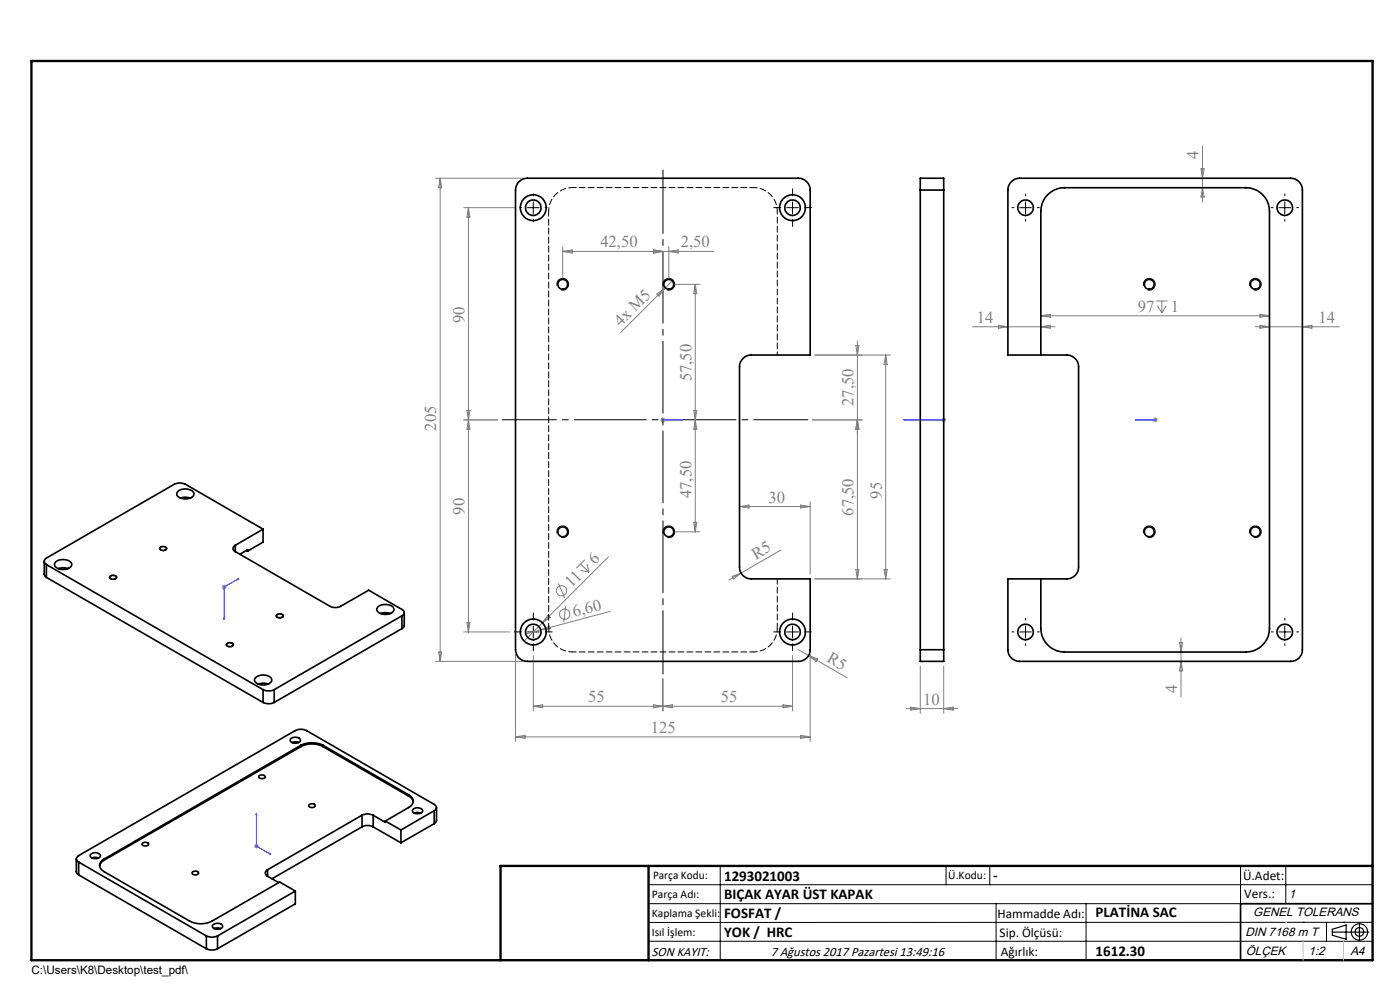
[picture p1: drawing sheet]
<svg xmlns="http://www.w3.org/2000/svg" width="297mm" height="210mm" viewBox="0 0 297 210" stroke-linecap="round" stroke-linejoin="round" font-family="sans-serif">
<g fill="none" stroke="#808080" stroke-width=".21">
<path d="M92.4 37.8h18.5M93.4 37.8v102.5M93.4 37.8l.3 2h-.6zM254.8 35.8h.6l-.3 2zM255.1 31v11.8M255.1 39.8l.3 2h-.6zM98.4 44.1h10.8M99.4 44.1v89.9M99.4 44.1l.3 2h-.6zM119.4 52.3v7M119.4 53.3h32M119.4 53.3l2-.3v.7z"/>
<path d="M138.6 53l2 .3-2 .4zM141.9 52.3v7M141.9 53.3l2-.3v.7zM142.8 59.4l-11.1 11.1M139.3 62.4l1.7-1.2-1.2 1.6zM142.9 60.3h5.6M147.5 60.3v52.5M147.5 60.3l.3 2h-.6zM172.9 75.3h16M181.5 73.3h.7l-.3 2zM181.9 72.3v50.5M187.9 75.3v47.5"/>
<path d="M187.9 75.3l.3 2h-.7zM206.3 69.3h17.5M211.8 69l2 .3-2 .3zM220.8 69.3l2-.3v.6zM220.8 67l2-.3v.6zM220.8 67h48.5M245.2 63.8h2.5M245.5 64.9l1 1.4M246.5 63.8v2.5M247.4 64.9l-.9 1.4M266.3 69.3h17.8M267.3 69l2 .3-2 .3z"/>
<path d="M267.3 66.7l2 .3-2 .3zM276.3 69.3l2-.3v.6zM98.4 89.1h7.2M99.1 87.1h.6l-.3 2zM99.4 89.1l.3 1.9h-.6zM140.1 89.1h1M140.3 88.7l.7 .7M140.6 88.5v1.1M141 88.7l-.7 .7M147.2 87.1h.6l-.3 2zM147.5 89.1l.3 1.9h-.6zM172.4 89.1h10.5"/>
<path d="M181.9 89.1l.3 1.9h-.7zM199.7 89.1h1M199.8 88.7l.8 .7M200.2 88.5v1.1M200.6 88.7l-.8 .7M244.5 89.1h1.1M244.7 88.7l.7 .7M245.1 88.5v1.1M245.4 88.7l-.7 .7M123.2 119.6l1.8 1.8M124.1 118.7l-1.8 1.8M124.5 119.7l.5 1.7"/>
<path d="M129.1 118.1l-17.9 17.9M142.9 112.8h5.6M147.2 110.8h.6l-.3 2zM156.9 107.4h15M156.9 107.4l2-.3v.7zM165.6 116.7l-8.4 4.9M169.9 107.1l2 .3-2 .4zM171.9 106.5v15.3M47.1 124.5h1M47.2 124.2l.7 .7M47.6 124v1M47.9 124.2l-.7 .7"/>
<path d="M93.1 138.3h.6l-.3 2zM98.4 134h9.7M99.1 132.1h.6l-.3 1.9zM109.4 138.8v18.5M113.1 139.1v11.7M114.7 133.6l1.9-.8 .1 .6zM116.2 130.5l.5 .4-1.6 1.2zM118.5 123.8l1.3 3.1M120 128.6l-.4 3.4M123.2 121l1.8 .4M129.5 129.7l-18 4.8M155.3 122.3l1.9-.7-1.6 1.2z"/>
<path d="M157.2 121.6l-2.6 1.4M168.1 139.1v11.7M169.4 137.8l2.2 1.3M171.6 139.1l8.1 4.7M171.6 139.1l1.8 .7-.3 .5zM171.9 138.8v18.5M172.9 122.8h16M181.5 120.8h.7l-.3 2zM187.5 120.8h.7l-.3 2zM250.2 136.3h.7l-.4 2zM250.5 135.3v12.5M92.4 140.3h18.5"/>
<path d="M109.4 156.3h62.5M109.4 156.3l2-.3v.6zM113.1 149.8h55M113.1 149.8l2-.3v.6zM138.6 149.5v.6l4-.6v.6zM140.6 144v6.8M166.1 149.5l2 .3-2 .3zM169.9 156l2 .3-2 .3zM192.2 150.3h11M193.2 150l2 .3-2 .3zM195.2 141.3v10M200.2 141.3v10"/>
<path d="M200.2 150.3l2-.3v.6zM250.5 140.3l.4 2h-.7zM53.9 179.5h1M54 179.1l.8 .7M54.4 179v1M54.8 179.1l-.8 .7"/>
<circle cx="119.1" cy="125.3" r="1.09"/>
<circle cx="119.8" cy="130.3" r="1.09"/>
</g>
<g fill="none" stroke="#000" stroke-width=".21">
<path d="M111.9 44.1h2.5M113.1 42.8v2.5M166.9 44.1h2.5M168.1 42.8v2.5M216.3 44.1h2.5M217.6 42.8v2.5M271.3 44.1h2.5M272.6 42.8v2.5M118.2 60.6a1.25 1.25 0 0 1 1.1-1.5 1.25 1.25 0 0 1 1.3 1.3 1.25 1.25 0 0 1-1.5 1.1M140.7 60.6a1.25 1.25 0 0 1 1.1-1.5 1.25 1.25 0 0 1 1.3 1.3 1.25 1.25 0 0 1-1.5 1.1M242.6 60.6a1.26 1.26 0 0 1 1.1-1.5 1.26 1.26 0 0 1 1.4 1.3 1.26 1.26 0 0 1-1.6 1.1M265.1 60.6a1.25 1.25 0 0 1 1.1-1.5 1.25 1.25 0 0 1 1.4 1.3 1.25 1.25 0 0 1-1.6 1.1"/>
<path d="M33.9 116.1a.98 .98 0 0 1 1.5 .3 .91 .91 0 0 1-.8 .4 .91 .91 0 0 1-.8-.5zM118.2 113.1a1.25 1.25 0 0 1 1.1-1.5 1.25 1.25 0 0 1 1.3 1.3 1.25 1.25 0 0 1-1.5 1.1M140.7 113.1a1.25 1.25 0 0 1 1.1-1.5 1.25 1.25 0 0 1 1.3 1.3 1.25 1.25 0 0 1-1.5 1.1M242.6 113.1a1.26 1.26 0 0 1 1.1-1.6 1.26 1.26 0 0 1 1.4 1.4 1.26 1.26 0 0 1-1.6 1.1M265.1 113.1a1.25 1.25 0 0 1 1.1-1.5 1.25 1.25 0 0 1 1.4 1.3 1.25 1.25 0 0 1-1.6 1.1M23.2 122.3a.97 .97 0 0 1 1.6 .2 .97 .97 0 0 1-1.6-.1zM48 136.6a.93 .93 0 0 1 1.6 .2 .94 .94 0 0 1-1.7-.1zM58.6 130.4a1.02 1.02 0 0 1 1.6 .3 .94 .94 0 0 1-1.7-.1zM111.9 134h2.5M113.1 132.8v2.5M166.9 134h2.5M168.1 132.8v2.5"/>
<path d="M216.3 134h2.5M217.6 132.8v2.5M271.3 134h2.5M272.6 132.8v2.5M137.6 187.7h153.6M137.6 191.7h153.6M137.6 199.7h153.6M152.8 183.7v20M200.7 183.7v4M210 183.7v4M211.3 191.7v12M230.4 191.7v12"/>
<path d="M263.2 183.7v20M272.8 183.7v8M276.4 195.6h.1M281.4 195.6v4.1M285 195.6h.1M291.2 195.6l-153.6 .1"/>
</g>
<g fill="none" stroke="#000" stroke-width=".25">
<path d="M282.6 197.7h7.8M282.6 197.1l3-.9v3l-3-.8zM288.4 195.8v3.8M106.2 203.7h185"/>
<circle cx="288.4" cy="197.7" r="1.74"/>
<circle cx="288.4" cy="197.7" r=".93"/>
</g>
<g fill="none" stroke="#00f" stroke-width=".21">
<path d="M140.5 89.1h.2zM140.6 89.1h.1M140.6 89.1h4.3M144.9 89.1h-.5h.5M191.7 89.1h.5h-.5M191.7 89.1h8.5M200.1 89.1h.2zM200.2 89.1h.1M240.8 89.1h.4h-.4M240.8 89.1h4.3M245 89.1h.2zM245.1 89.1h.1"/>
<path d="M47.5 131.1l.2-.1-.1 .4zM50.3 122.9l.3-.1-.3 .2zM50.6 122.8l-3 1.7v6.9M54.4 172.5l.1 .4h-.2zM54.4 172.5v7l3 1.7M57.1 180.9l.3 .3-.3-.1z"/>
</g>
<g fill="none" stroke="#000" stroke-width=".21" stroke-dasharray="15.2 1.3 1.3 1.3">
<path d="M110.6 44h-.4M113.1 41.5v-.4M113.1 46.5v.4M115.6 44h.4M165.6 44h-1.5M168.1 41.5v-1.5M168.1 46.5v1.5M170.6 44h1.5M215.1 44h-.4M217.6 41.5v-.4M217.6 46.5v.4M220.1 44h.4"/>
<path d="M270.1 44h-.4M272.6 41.5v-.4M272.6 46.5v.4M275.1 44h.4M110.6 134h-1.5M113.1 131.5v-1.5M113.1 136.5v1.5M115.6 134h1.5M165.6 134h-1.5M168.1 131.5v-1.5M168.1 136.5v1.5M170.6 134h1.5"/>
<path d="M215.1 134h-.4M217.6 131.5v-.4M217.6 136.5v.4M220.1 134h.4M270.1 134h-.4M272.6 131.5v-.4M272.6 136.5v.4M275.1 134h.4"/>
</g>
<path d="M171.4 89h-64.8" fill="none" stroke="#000" stroke-width=".21" stroke-dasharray="15.2 1.3 1.3 1.3" stroke-dashoffset="3.8"/>
<path d="M140.6 36.1v106.9" fill="none" stroke="#000" stroke-width=".21" stroke-dasharray="15.2 1.3 1.3 1.3" stroke-dashoffset="1.8"/>
<path d="M291.2 191.7h-28v12" fill="none" stroke="#000" stroke-width=".35"/>
<path d="M6.7 12.9h284.5v190.8h-284.5zM137.6 183.7v20M291.2 183.7h-185v20" fill="none" stroke="#000" stroke-width=".5"/>
<path d="M276.4 199.7v4M285 199.7v4" fill="none" stroke="#c0c0c0" stroke-width=".21"/>
<path d="M272.8 195.6h.1" fill="none" stroke="#c0c0c0" stroke-width=".25"/>
<g fill="#00f">
<path d="M144.4 89.1h.5zM140.5 89.1h.2z"/>
<path d="M50.3 122.9v.1l.3-.2zM47.5 131.1l.1 .3 .1-.4zM240.8 89.1h.4zM245 89.1h.2zM57.1 180.9l.3 .3-.3-.1zM54.4 172.5l.1 .4h-.2z"/>
<path d="M200.1 89.1h.2zM191.7 89.1h.5z"/>
</g>
<g fill="none" stroke="#000" stroke-width=".35">
<path d="M110.1 38.6a2.32 2.32 0 0 1 1.8-.8h57.5a2.53 2.53 0 0 1 2.5 2.5v35h-12.5a2.53 2.53 0 0 0-2.5 2.5v42.5a2.47 2.47 0 0 0 2.5 2.5h12.5v15a2.47 2.47 0 0 1-2.5 2.5h-57.5a2.47 2.47 0 0 1-2.5-2.5v-97.5a2.72 2.72 0 0 1 .7-1.7zM214.6 38.6a2.32 2.32 0 0 1 1.7-.8h57.5a2.47 2.47 0 0 1 2.5 2.5v97.5a2.41 2.41 0 0 1-2.5 2.5h-57.5a2.47 2.47 0 0 1-2.5-2.5v-15h12.5a2.47 2.47 0 0 0 2.5-2.5v-42.5a2.53 2.53 0 0 0-2.5-2.5h-12.5v-35a2.32 2.32 0 0 1 .8-1.7zM195.2 40.3v-2.5h5v2.5M195.2 40.3h5M195.2 40.3v97.5M200.2 40.3v97.5M220.8 75.3v-30.5a5 5 0 0 1 5-5h38.5a5 5 0 0 1 5 5v88.5a5.1 5.1 0 0 1-5 5h-38.5a5.1 5.1 0 0 1-5-5v-10.5M9.4 119.1v2.7l.1 .4 .3 .3M9.8 119.8l46 26.5M9.8 119.8v2.7M11.9 119.2a2.57 2.57 0 0 1 3.3 .3 1.23 1.23 0 0 1-1.5 1.3 1.79 1.79 0 0 1-2.1-1zM34 116.2a.85 .85 0 0 1 1.3 .2 .8 .8 0 0 1-1.4-.1z"/>
<path d="M37.8 104.2a2.46 2.46 0 0 1 3.3 .3l.1 .2a2.1 2.1 0 0 1-3 .9l-.7-.6v-.4zM38.3 105.6l.7-.1 1.4 .1M49.9 115.7a.7 .7 0 0 0-.5 .6 .7 .7 0 0 0 .5 .7M49.9 117l20.1 11.6a2.62 2.62 0 0 0 2.3 0l5.9-3.4 7.1 4.1a.7 .7 0 0 1 .5 .7 .7 .7 0 0 1-.5 .6M49.9 115.7v1.3M52.3 116.8l.2 .1M52.5 116.9v-.3l-1.6 1M55.8 112.2l-16.5-9.5a2.62 2.62 0 0 0-2.3 0l-27.2 15.7a.75 .75 0 0 0-.4 .7 .75 .75 0 0 0 .4 .7M55.8 112.2l-5.9 3.5M55.8 112.2v2.8l-3.3 1.9M9.8 122.5l46 26.5M12.3 120.6l.8-.2 1.3 .2"/>
<path d="M23.4 122.3a.85 .85 0 0 1 1.3 .2 .81 .81 0 0 1-1.4-.1zM48.1 136.6a.85 .85 0 0 1 1.4 .2 .84 .84 0 0 1-1.5-.1zM58.7 130.4a.8 .8 0 0 1 1.3 .3 .77 .77 0 0 1-.7 .3 .77 .77 0 0 1-.6-.4zM80.2 128.7a2.52 2.52 0 0 1 3.3 .3 1.19 1.19 0 0 1-1.5 1.3 1.85 1.85 0 0 1-2.1-1zM80.7 130.1l.8-.1 1.3 .1M85.3 130.6l-27.1 15.7M85.3 130.6v2.7M85.3 133.3l-27.1 15.7M85.8 130v2.7l-.1 .3-.4 .3M195.2 137.8v2.5h5v-2.5M195.2 137.8h5M54.1 143.9a2.47 2.47 0 0 1 3.5 .1 1.28 1.28 0 0 1-1.5 1.3 1.92 1.92 0 0 1-2.1-1z"/>
<path d="M54.8 145.1l1.1-.2 1 .2M55.8 146.3a2.62 2.62 0 0 0 2.4 0M55.8 149a2.62 2.62 0 0 0 2.4 0M55.8 146.3v2.7M58.2 146.3v2.7M61.7 156.7a1.35 1.35 0 0 1 2 .3 1.3 1.3 0 0 1-2.1 .1zM61.9 157.5l.7-.1 .8 .1M63.8 158.1a5.2 5.2 0 0 1 4.7 0M63.8 158.4a5.2 5.2 0 0 1 4.7 0M63.8 158.1l-41.7 24.1M63.8 158.4l-41.7 24M63.8 158.1v.3"/>
<path d="M68.5 158.1l18.2 10.5M68.5 158.4l18.2 10.5M68.5 158.1v.3M30.3 178.8a.77 .77 0 0 1 1.2 .4 .9 .9 0 0 1-1.4-.1zM55 164.5a.79 .79 0 0 1 1.3 .4 .9 .9 0 0 1-1.4-.1zM65.6 170.7a.73 .73 0 0 1 1.3 .3 .78 .78 0 0 1-1.4-.2zM76.8 172.9a2.62 2.62 0 0 1 2.4 0M76.8 175.4a2.62 2.62 0 0 1 2.4 0M76.8 172.9l-20 11.6M76.8 172.9v2.5M76.8 175.4l-19.1 11M79.2 172.9l2.5 1.5v-.2"/>
<path d="M79.2 172.9v2.5M79.2 175.4l5.9 3.4M81.7 174.2l3.4 1.9M85.1 176.1v2.7M86.7 168.6a1.43 1.43 0 0 1 1 1.3 1.43 1.43 0 0 1-1 1.4l-5 2.9M86.7 168.9l.6 .5 .4 .7M86.7 168.6v.3M87.6 171.7a1.32 1.32 0 0 1 2.1 .3 1.3 1.3 0 0 1-2.2 0zM87.9 172.5l.6-.2 .8 .2M92.1 172a.7 .7 0 0 0 .5-.7 .7 .7 0 0 0-.5-.7l-27.1-15.6a2.62 2.62 0 0 0-2.3 0l-46 26.5a.73 .73 0 0 0-.5 .7 .73 .73 0 0 0 .5 .7M92.1 172l-7 4.1M92.1 172v2.7"/>
<path d="M92.1 174.7l-7 4.1M92.6 171.3v2.7l-.1 .4-.4 .3M16.2 182.2v2.7l.5 .7M16.7 182.9l27.1 15.6M16.7 182.9v2.7M16.7 185.6l27.1 15.7M19.2 181.2a1.31 1.31 0 0 1 2.1 .3 1.3 1.3 0 0 1-2.2 .1zM19.5 182l.7-.2 .7 .2M22.1 182.2a1.43 1.43 0 0 0-1 1.4 1.43 1.43 0 0 0 1 1.3l18.2 10.5a5.2 5.2 0 0 0 4.7 0l14.3-8.3 3.4 1.9M22.1 182.4l-.6 .5-.4 .8M22.1 182.2v.2M40.9 185a.75 .75 0 0 1 1.2 .3 .81 .81 0 0 1-1.4-.2z"/>
<path d="M43.8 198.5a2.62 2.62 0 0 0 2.3 0M43.8 198.5v2.8M45.2 196.2a1.31 1.31 0 0 1 2 .3 1.32 1.32 0 0 1-2.2 .1zM45.4 197l.4-.2 1 .2M46.1 198.5v2.8M56.8 184.5a.73 .73 0 0 0-.5 .7 .73 .73 0 0 0 .5 .7M56.8 185.9l2.3 1.3M56.8 184.5v1.4M62.7 189l-16.6 9.5M62.7 189v2.7l-16.6 9.6M43.8 201.3a2.62 2.62 0 0 0 2.3 0"/>
<circle cx="113.1" cy="44.1" r="2.75"/>
<circle cx="113.1" cy="44.1" r="1.65"/>
<circle cx="168.1" cy="44.1" r="2.75"/>
<circle cx="168.1" cy="44.1" r="1.65"/>
<circle cx="217.6" cy="44.1" r="1.65"/>
<circle cx="272.6" cy="44.1" r="1.65"/>
<circle cx="119.4" cy="60.3" r="1.05"/>
<circle cx="141.9" cy="60.3" r="1.05"/>
<circle cx="243.8" cy="60.3" r="1.05"/>
<circle cx="266.3" cy="60.3" r="1.05"/>
<circle cx="119.4" cy="112.8" r="1.06"/>
<circle cx="141.9" cy="112.8" r="1.06"/>
<circle cx="243.8" cy="112.8" r="1.06"/>
<circle cx="266.3" cy="112.8" r="1.06"/>
<circle cx="113.1" cy="134" r="2.75"/>
<circle cx="113.1" cy="134.1" r="1.65"/>
<circle cx="168.1" cy="134" r="2.75"/>
<circle cx="168.1" cy="134.1" r="1.65"/>
<circle cx="217.6" cy="134.1" r="1.65"/>
<circle cx="272.6" cy="134.1" r="1.65"/>
</g>
<path d="M164.9 44.8v30.5" fill="none" stroke="#000" stroke-width=".21" stroke-dasharray="1.3 .6" stroke-dashoffset=".6"/>
<path d="M164.9 122.8v10.5" fill="none" stroke="#000" stroke-width=".21" stroke-dasharray="1.3 .6" stroke-dashoffset=".1"/>
<path d="M121.4 39.8h38.5M159.9 138.3h-38.5" fill="none" stroke="#000" stroke-width=".21" stroke-dasharray="1.3 .6" stroke-dashoffset=".4"/>
<path d="M159.9 39.8a5 5 0 0 1 5 5M116.4 44.8a5 5 0 0 1 5-5M121.4 138.3a5 5 0 0 1-5-5M164.9 133.3a5 5 0 0 1-5 5" fill="none" stroke="#000" stroke-width=".21" stroke-dasharray="1.3 .6" stroke-dashoffset=".5"/>
<path d="M116.4 133.3v-88.5" fill="none" stroke="#000" stroke-width=".21" stroke-dasharray="1.3 .6" stroke-dashoffset=".2"/>
<g font-size="3.5" fill="#808080">
<text x="254.3" y="33.6" transform="rotate(-90 254.3 33.6)">4</text>
<text x="127.4" y="52.5">42,50</text>
<text x="144.4" y="52.5">2,50</text>
<text x="98.6" y="68.5" transform="rotate(-90 98.6 68.5)">90</text>
<text x="131.7" y="69.3" transform="rotate(-45 131.7 69.3)">4x M5</text>
<text x="207.2" y="68.5">14</text>
<text x="241.4" y="66.1">97</text>
<text x="248.4" y="66.1">1</text>
<text x="279.7" y="68.5">14</text>
<text x="146.7" y="80.9" transform="rotate(-90 146.7 80.9)">57,50</text>
<text x="181.1" y="86.1" transform="rotate(-90 181.1 86.1)">27,50</text>
<text x="92.6" y="91.4" transform="rotate(-90 92.6 91.4)">205</text>
<text x="146.7" y="105.7" transform="rotate(-90 146.7 105.7)">47,50</text>
<text x="163.1" y="106.6">30</text>
<text x="187.1" y="105.8" transform="rotate(-90 187.1 105.8)">95</text>
<text x="98.6" y="109.2" transform="rotate(-90 98.6 109.2)">90</text>
<text x="181.1" y="109.4" transform="rotate(-90 181.1 109.4)">67,50</text>
<text x="126.2" y="119.9" transform="rotate(-45 126.2 119.9)">6</text>
<text x="160.3" y="118.8" transform="rotate(-30 160.3 118.8)">R5</text>
<text x="121.2" y="124.8" transform="rotate(-45 121.2 124.8)">11</text>
<text x="121.8" y="130.9" transform="rotate(-15 121.8 130.9)">6,60</text>
<text x="175.3" y="140.3" transform="rotate(30 175.3 140.3)">R5</text>
<text x="124.8" y="149">55</text>
<text x="152.9" y="149">55</text>
<text x="195.9" y="149.5">10</text>
<text x="249.7" y="147" transform="rotate(-90 249.7 147)">4</text>
<text x="138.1" y="155.5">125</text>
</g>
<g font-size="3.2">
<text x="153.6" y="186.8">1293021003</text>
<text x="153.6" y="190.8">BIÇAK AYAR ÜST KAPAK</text>
<text x="210.7" y="186.6">-</text>
<text x="153.6" y="194.8">FOSFAT /</text>
<text x="232.4" y="194.5">PLATİNA SAC</text>
<text x="153.6" y="198.8">YOK / HRC</text>
<text x="232.4" y="202.8">1612.30</text>
</g>
<g font-size="2.8">
<text x="263.7" y="186.7">Ü.Adet:</text>
<text x="263.9" y="190.5">Vers.:</text>
<text x="211.6" y="194.8">Hammadde Adı:</text>
<text x="138.3" y="202.8">SON KAYIT:</text>
<text x="163.5" y="202.8">7 Ağustos 2017 Pazartesi 13:49:16</text>
<text x="212.1" y="198.7">Sip. Ölçüsü:</text>
<text x="212.3" y="202.7">Ağırlık:</text>
</g>
<g font-size="2.6">
<text x="273.4" y="190.4">1</text>
<text x="265.9" y="194.4">GENEL TOLERANS</text>
<text x="264.2" y="198.5">DIN 7168 m T</text>
<text x="264.3" y="202.6">ÖLÇEK</text>
<text x="277.6" y="202.6">1:2</text>
<text x="286.5" y="202.6">A4</text>
</g>
<g font-size="2.5">
<text x="138.3" y="190.5">Parça Adı:</text>
<text x="138.5" y="186.5">Parça Kodu:</text>
<text x="201.2" y="186.5">Ü.Kodu:</text>
<text x="138.3" y="194.5">Kaplama Şekli:</text>
<text x="138.3" y="198.6">Isıl İşlem:</text>
<text x="6.7" y="206.7">C:\Users\K8\Desktop\test_pdf\</text>
</g>
</svg>
